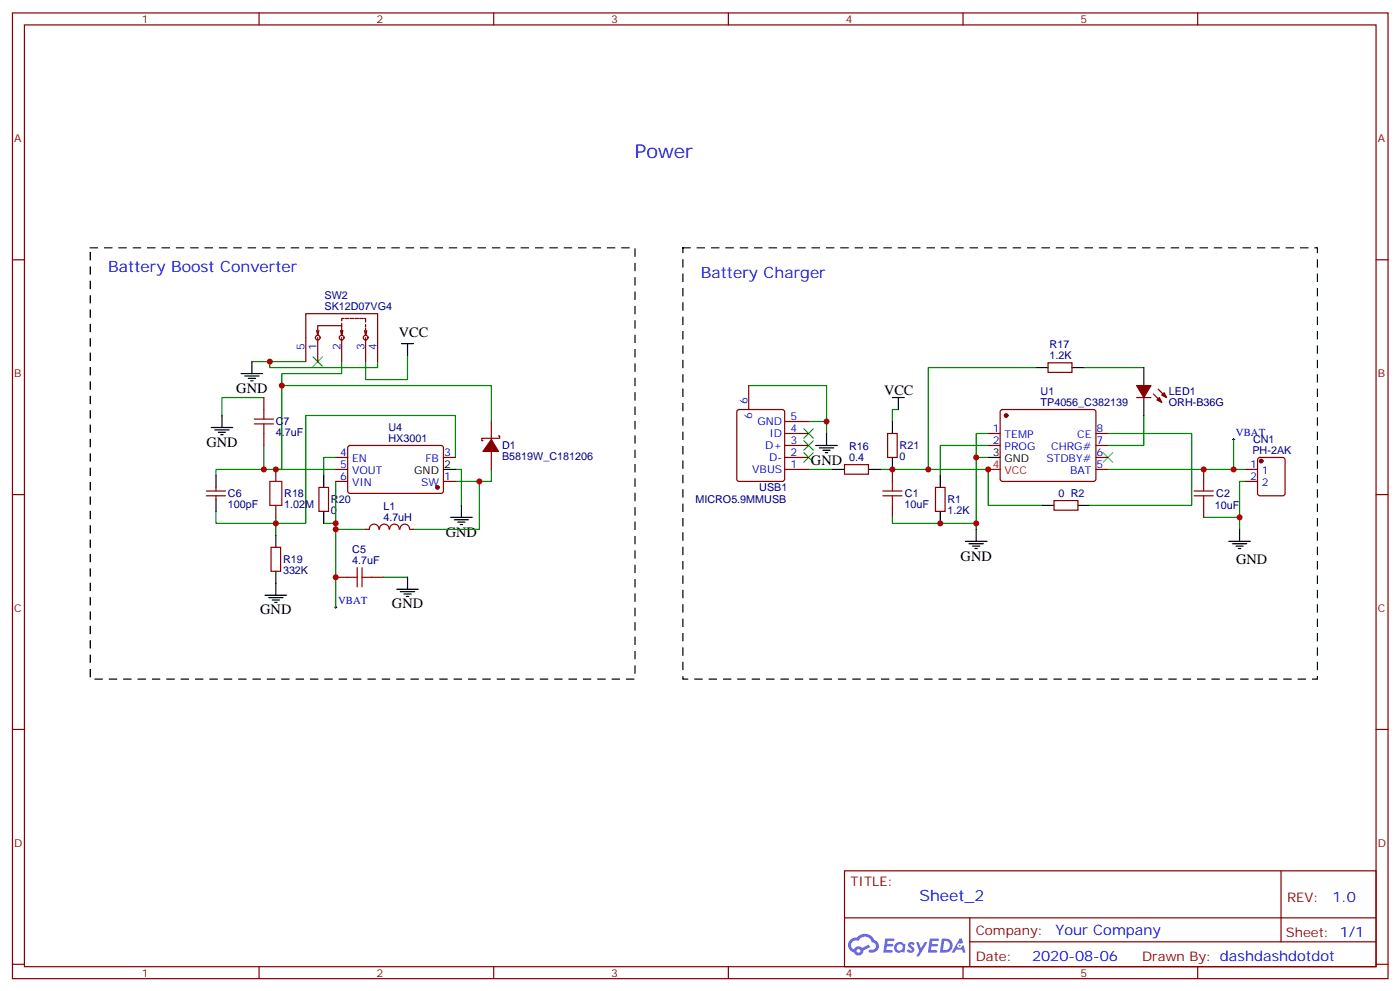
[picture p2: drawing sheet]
<svg xmlns="http://www.w3.org/2000/svg" width="413mm" height="292mm" viewBox="0 0 413 292" stroke-linecap="round" stroke-linejoin="round" font-family="sans-serif">
<g fill="none" stroke="#870000" stroke-width=".35">
<path d="M3.7 3.8h405.3v284.3h-405.3zM7.2 7.3h398.3v277.3h-398.3zM76.3 3.8v3.5M145.5 3.8v3.5M214.6 3.8v3.5M283.8 3.8v3.5M352.9 3.8v3.5M3.7 76.5h3.5M405.5 76.5h3.5M3.7 145.6h3.5M405.5 145.6h3.5M3.7 214.8h3.5"/>
<path d="M405.5 214.8h3.5M248.8 256.4h156.7v28.2h-156.7zM377.5 256.4v20.9M248.9 270.2h156.5M285.8 277.3h119.6M285.8 270.2v14.2M3.7 283.9h3.5M76.3 284.6v3.5M145.5 284.6v3.5M214.6 284.6v3.5M283.8 284.6v3.5M352.9 284.6v3.5"/>
<path d="M405.5 283.9h3.5"/>
</g>
<g fill="#5487ff">
<path d="M267.8 277.6a1.22 1.22 0 0 1 1.8 .2l-.4 .6a.47 .47 0 0 0-.4-.4 .47 .47 0 0 0-.5 .2l.2 .2a1.14 1.14 0 0 1 .8 1.8 1.14 1.14 0 0 1-2 0l-.2-.2 .5-.6 .7 .5a.29 .29 0 0 0 .4-.3 .29 .29 0 0 0-.3-.3 1.04 1.04 0 0 1-.6-1.7z"/>
<path d="M260.8 276.3h2.4l.3 .2-.1 .5-1.8 .1-.2 .8h1.6l.3 .4-.4 .4h-1.6l-.1 1.1h1.7l.2 .3-.2 .3-2.7 .1z"/>
<path d="M274 276.3h2.3l.4 .2-.2 .5-1.8 .1-.1 .8h1.5l.3 .4-.3 .4h-1.6l-.2 1.1h1.7l.2 .3-.2 .3-2.6 .1z"/>
<path d="M282.7 276.3h.7l.4 1.3-.6 .3a.69 .69 0 0 0-1.1 .3 .69 .69 0 0 0 .5 .9 .69 .69 0 0 0 .9-.6l.4-.2 .6 2.2h-.8l-.2-.9h-1.7l-.5 .9h-.9z"/>
<path d="M270 277.4h.7l.7 1.8 1.1-1.8h.8l-2.5 4.2h-.9l1-1.5z"/>
<path d="M277.5 276.3l-.6 4.2h1.4a2.11 2.11 0 0 0 2.4-2.1 2.11 2.11 0 0 0-2.5-2.1zM278.2 277.1a1.39 1.39 0 0 1 1.7 1.4 1.39 1.39 0 0 1-1.8 1.3h-.2z"/>
<path d="M263.8 277.9a1.54 1.54 0 0 0 0 2.2 1.54 1.54 0 0 0 2.1 .1l.6 .3 .3-2.3-.1-.3h-.5a1.49 1.49 0 0 0-2.4 0zM264.1 278.9a.95 .95 0 0 1 1.9 0 .95 .95 0 0 1-1.9 0z"/>
<path d="M250.6 276.7a2.18 2.18 0 0 0 1 3.7 1.44 1.44 0 0 0 1.7 .9 1.44 1.44 0 0 0 1.1-1.4l2-1.1-.4-.7-1.9 1a1.47 1.47 0 0 0-2.5 .4 1.39 1.39 0 0 1-.6-1.9 1.39 1.39 0 0 1 2-.5 2.12 2.12 0 0 1 2.1-1.3 2.12 2.12 0 0 1 1.9 1.7 1.14 1.14 0 0 1 1.1 1.4 1.14 1.14 0 0 1-1.6 .7 .43 .43 0 0 0-.6 .4 .43 .43 0 0 0 .4 .5 1.98 1.98 0 0 0 2.6-1.2 1.98 1.98 0 0 0-1.3-2.6 3.1 3.1 0 0 0-5.2-.6l-.9 .1zM252.4 280a.55 .55 0 0 1 1.1 0 .55 .55 0 0 1-1.1 0z"/>
<circle cx="282.8" cy="278.4" r=".26"/>
</g>
<g fill="none" stroke="#008700" stroke-width=".35">
<path d="M74.2 106.5h15.9M77.8 117.1h-12.4v5.2M79.5 106.5v1.7h31.8v-1.7M100.7 106.5v3.5h-17.7v3.5M120.1 104.7v7.1h-12.4v-5.3M220.6 113.5h23v10.6M305.3 108.2h-31.8v30M319.4 108.2h17.6M77.8 131.2v7M98.9 134.7h-3.5v5.3M98.9 138.2h-35.3v1.8M134.2 138.2h1.8v10.6"/>
<path d="M134.2 134.7v-12.4h-44.1v31.8h-26.5v-3.5M144.8 138.2v3.5h-3.5M144.8 124.1v-10.6h-61.8v24.7h-1.7M238.3 124.1h5.3v3.5M238.3 138.2h7M259.4 138.2h31.8v10.6h15.9M264.7 120.6h-1.7v3.5M287.7 134.7h3.5M291.2 131.2h-14.1v8.8M291.2 127.6h-3.5v28.3M326.5 127.6h24.7v21.2h-30M326.5 138.2h40.5"/>
<path d="M337 122.3v8.9h-10.5M363.5 129.4v8.8M81.3 152.3v5.3M95.4 154.1h3.5M98.9 155.9h8.8M98.9 141.7v37.1M134.2 141.7h7.1v14.2h-19.5M263 152.3v1.8h24.7M354.7 152.3h10.6M367 141.7h-1.7v14.2M113 170h7.1"/>
</g>
<g fill="none" stroke="#000" stroke-width=".35">
<path d="M71 110h6.4M72.1 110.7h4.2M73.2 111.4h2.1M73.9 112.1h.7M74.2 106.5v3.5M118.3 101.2h3.5M120.1 101.2v3.5M263 117.1h3.5M264.7 117.1v3.5M305.3 108.2h3.5M315.9 108.2h3.5M337 108.2v5.3"/>
<path d="M337 117.1v5.2M62.2 125.9h6.4M63.3 126.6h4.2M63.6 140v3.5M64.3 127.3h2.2M65.1 128h.7M65.4 122.3v3.6M95.4 140v3.5M130.7 138.2h3.5M240.4 131.2h6.3M241.4 131.9h4.3M242.5 132.6h2.1"/>
<path d="M243.2 133.3h.7M243.6 127.6v3.6M245.3 138.2h3.5M255.9 138.2h3.5M263 124.1v3.5M263 134.7v3.5M277.1 140v3.5M291.2 134.7h3.5M63.6 147v3.6M81.3 157.6v3.5M95.4 150.6v3.5M132.8 152.3h6.3"/>
<path d="M133.8 153h4.3M134.9 153.7h2.1M135.6 154.4h.7M136 148.8v3.5M277.1 150.6v3.5M284.5 159.4h6.3M287.7 155.9v3.5M307.1 148.8h3.5M317.6 148.8h3.6M362.1 159.4h6.3M365.3 155.9v3.5M78.1 175.3h6.4"/>
<path d="M79.2 176h4.2M80.2 176.7h2.1M80.9 177.4h.7M81.3 168.2v7.1M116.9 173.5h6.4M118 174.2h4.2M119 174.9h2.1M119.7 175.6h.7M120.1 170v3.5M285.5 160.1h4.3M286.6 160.8h2.1M287.3 161.5h.7"/>
<path d="M363.1 160.1h4.3M364.2 160.8h2.1M364.9 161.5h.7"/>
</g>
<path d="M92.2 105.1l2.8 2.8M95 105.1l-2.8 2.8M236.9 126.2l2.8 2.8M236.9 129.8l2.8 2.8M236.9 133.3l2.8 2.8M239.7 126.2l-2.8 2.8M239.7 129.8l-2.8 2.8M239.7 133.3l-2.8 2.8M325 133.3l2.9 2.8M327.9 133.3l-2.9 2.8" fill="none" stroke="#3c3" stroke-width=".35"/>
<g fill="none" stroke="#870000" stroke-width=".35">
<path d="M93.3 97.3l.3 1.4M93.6 99.4v7.1M94 97.3l-.4 1.4M100.3 97.3l.4 1.4M100.7 95.2v.7M100.7 99.4v7.1M101 97.3l-.3 1.4v-2.8h-7.1v2.8M101.4 93.8h-.7v.7M101.7 93.8h1.1M103.2 93.8h1M104.6 93.8h1M106 93.8h1"/>
<path d="M107.4 93.8h.3v1M107.4 97.3l.3 1.4M107.7 95.5v.7M107.7 96.6v.7M107.7 99.4v7.1M108.1 97.3l-.4 1.4v-1.1M77.8 117.1v3.5M90.1 106.5v-14.1h21.2v14.1M220.6 113.5v7.1M308.8 106.8h7.1v2.8h-7.1zM334.9 117.1h4.3M339.9 116l2.4 2.5"/>
<path d="M341.3 114.6l2.4 2.5M77.8 127.6v3.6M81.3 138.2v3.5M98.9 134.7h3.5M98.9 138.2h3.5M102.7 131.4l.5-.2h27l.5 .7-.1 12.9-.6 .5-27.1-.1-.5-.6v-12.7zM130.7 134.7h3.5M144.8 124.1v5.3M144.8 132.9v5.3M146.9 128.3h.3v.7h-5.2v.8h.3M217.3 120.8l.5-.2h12.7l.7 .4v20l-.5 .7h-12.9l-.6-.4-.1-20zM231.2 134.7h7.1"/>
<path d="M231.2 138.2h7.1M231.2 127.6h7.1M231.2 131.2h7.1M231.2 124.1h7.1M248.8 136.8h7.1v2.8h-7.1zM261.5 127.6h2.9v7.1h-2.9zM263 138.2v3.5M291.2 127.6h3.5M291.2 131.2h3.5M294.9 120.8l.5-.2h26.8l.5 .2 .2 .5v20l-.7 .4h-27.1l-.4-.7v-19.7zM322.9 134.7h3.6M322.9 138.2h3.6"/>
<path d="M322.9 127.6h3.6M322.9 131.2h3.6M354.7 138.2v3.5M367 138.2h3.6M370.8 134.9l.5-.2h6.7l.5 .2 .2 .5v9.9l-.3 .5-.4 .2h-6.7l-.5-.3-.2-.4v-9.9zM60.8 146h5.7M60.8 144.6h5.7M63.6 143.5v1.1M63.6 146v1M81.3 148.8v3.5M94 143.5h2.8v7.1h-2.8zM98.9 141.7h3.5"/>
<path d="M107.7 155.9h1.1M108.8 155.8a1.41 1.41 0 0 1 1.4-1.5 1.41 1.41 0 0 1 1.4 1.5M111.8 155.8a1.41 1.41 0 0 1 1.4-1.5 1.41 1.41 0 0 1 1.4 1.5M114.8 155.8a1.41 1.41 0 0 1 1.4-1.5 1.41 1.41 0 0 1 1.4 1.5M117.9 155.8a1.41 1.41 0 0 1 1.4-1.5 1.41 1.41 0 0 1 1.4 1.5M120.8 155.9h1M130.7 141.7h3.5M263 148.8v3.5M275.7 143.5h2.8v7.1h-2.8zM310.6 147.4h7v2.8h-7zM354.7 148.8v3.5M367 141.7h3.6"/>
<path d="M79.9 161.1h2.8v7.1h-2.8zM98.9 170h3.5M109.5 170h3.5"/>
<circle cx="93.6" cy="99.4" r=".71"/>
<circle cx="100.7" cy="99.4" r=".71"/>
<circle cx="107.7" cy="99.4" r=".71"/>
</g>
<g fill="none" stroke="#a10000" stroke-width=".35">
<path d="M74.9 123.4h5.7M74.9 124.8h5.7M77.8 120.6v2.8M77.8 124.8v2.8M79.5 141.7h3.5v7.1h-3.5zM260.1 146h5.7M260.1 144.6h5.7M263 141.7v2.9M263 146v2.8M351.9 146h5.6M351.9 144.6h5.6M354.7 141.7v2.9"/>
<path d="M354.7 146v2.8M102.4 170h2.9M105.3 167.1v5.7M106.7 170h2.8M106.7 167.1v5.7"/>
</g>
<g fill="#870000" stroke="#870000" stroke-width=".35">
<path d="M144.8 129.4l2.1 3.5h-4.6z"/>
<path d="M334.9 113.5h4.3l-2.2 3.6z"/>
<path d="M341.6 117.1l.7 1.4-1.4-.7z"/>
<path d="M342.3 116.3l.7-.7 .7 1.5z"/>
<circle cx="128.9" cy="143.5" r=".53"/>
<circle cx="371.6" cy="135.7" r=".53"/>
<circle cx="296.5" cy="122.3" r=".53"/>
</g>
<path d="M363.1 129.4h.8M363.5 129v.8M98.6 178.8h.7M98.9 178.4v.7" fill="none" stroke="#000" stroke-width=".29"/>
<path d="M291.2 138.2h3.5" fill="none" stroke="#f00" stroke-width=".35"/>
<path d="M26.6 73h160.5v127h-160.5zM201.2 73h187v127h-187z" fill="none" stroke="#000" stroke-width=".35" stroke-dasharray="2.1 2.1"/>
<g fill="#c00">
<circle cx="83" cy="113.5" r=".88"/>
<circle cx="98.9" cy="170" r=".88"/>
<circle cx="141.3" cy="141.7" r=".88"/>
<circle cx="81.3" cy="154.1" r=".88"/>
<circle cx="81.3" cy="138.2" r=".88"/>
<circle cx="98.9" cy="155.9" r=".88"/>
<circle cx="77.8" cy="138.2" r=".88"/>
<circle cx="98.9" cy="154.1" r=".88"/>
<circle cx="79.5" cy="106.5" r=".88"/>
<circle cx="363.5" cy="138.2" r=".88"/>
<circle cx="365.3" cy="152.3" r=".88"/>
<circle cx="354.7" cy="138.2" r=".88"/>
<circle cx="277.1" cy="154.1" r=".88"/>
<circle cx="263" cy="138.2" r=".88"/>
<circle cx="287.7" cy="154.1" r=".88"/>
<circle cx="287.7" cy="134.7" r=".88"/>
<circle cx="243.6" cy="124.1" r=".88"/>
<circle cx="273.5" cy="138.2" r=".88"/>
<circle cx="291.2" cy="138.2" r=".88"/>
</g>
<text font-size="5.6" fill="#00f" x="187.1" y="46.5">Power</text>
<g font-size="4.6" fill="#00f">
<text x="31.9" y="80">Battery Boost Converter</text>
<text x="206.5" y="81.8">Battery Charger</text>
<text x="270.9" y="265.4">Sheet_2</text>
</g>
<g font-size="4.2">
<text x="117.5" y="99.1">VCC</text>
<text x="69.6" y="115.6">GND</text>
<text x="260.5" y="116.3">VCC</text>
<text x="60.8" y="131.5">GND</text>
<text x="239" y="136.8">GND</text>
<text x="131.4" y="158">GND</text>
<text x="283.1" y="165">GND</text>
<text x="364.2" y="166.1">GND</text>
<text x="115.5" y="179.1">GND</text>
<text x="76.7" y="180.9">GND</text>
</g>
<g font-size="4.2" fill="#00f">
<text x="392.6" y="265.7">1.0</text>
<text x="311" y="275.2">Your Company</text>
<text x="304.1" y="283">2020-08-06</text>
</g>
<g font-size="3.9" fill="#800">
<text x="250.6" y="261">TITLE:</text>
<text x="379.2" y="265.7">REV:</text>
<text x="287.5" y="275.2">Company:</text>
<text x="378.9" y="275.8">Sheet: 1/1</text>
<text x="287.5" y="282.9">Date:</text>
<text x="336.6" y="282.9">Drawn By: dashdashdotdot</text>
</g>
<g font-size="3.2" fill="#800">
<text x="41.8" y="6.8">1</text>
<text x="110.9" y="6.8">2</text>
<text x="180.1" y="6.8">3</text>
<text x="249.2" y="6.8">4</text>
<text x="318.3" y="6.8">5</text>
<text x="4.2" y="41.9">A</text>
<text x="406" y="41.9">A</text>
<text x="4.2" y="111.1">B</text>
<text x="406" y="111.1">B</text>
<text x="4.2" y="180.2">C</text>
<text x="406" y="180.2">C</text>
<text x="4.2" y="249.3">D</text>
<text x="406" y="249.3">D</text>
<text x="41.8" y="287.6">1</text>
<text x="110.9" y="287.6">2</text>
<text x="180.1" y="287.6">3</text>
<text x="249.2" y="287.6">4</text>
<text x="318.3" y="287.6">5</text>
</g>
<g font-size="3.2" fill="#000080">
<text x="95.6" y="88.1">SW2</text>
<text x="95.6" y="91.3">SK12D07VG4</text>
<text x="309.3" y="105.8">1.2K</text>
<text x="309.3" y="102.6">R17</text>
<text x="306.6" y="119.5">TP4056_C382139</text>
<text x="306.6" y="116.3">U1</text>
<text x="344.5" y="119.6">ORH-B36G</text>
<text x="344.5" y="116.4">LED1</text>
<text x="81.3" y="125.3">C7</text>
<text x="81.3" y="128.4">4.7uF</text>
<text x="114.5" y="130.1">HX3001</text>
<text x="114.5" y="127">U4</text>
<text x="369.2" y="130.5">CN1</text>
<text x="148" y="135.5">B5819W_C181206</text>
<text x="148" y="132.3">D1</text>
<text x="250.2" y="135.7">0.4</text>
<text x="250.2" y="132.6">R16</text>
<text x="265.1" y="135.5">0</text>
<text x="265.1" y="132.3">R21</text>
<text x="369.1" y="133.6">PH-2AK</text>
<text x="67.2" y="149.6">100pF</text>
<text x="67.2" y="146.4">C6</text>
<text x="83.7" y="149.6">1.02M</text>
<text x="83.8" y="146.4">R18</text>
<text x="97.5" y="148.2">R20</text>
<text x="204.9" y="148.2">MICRO5.9MMUSB</text>
<text x="223.7" y="144.6">USB1</text>
<text x="266.5" y="149.6">10uF</text>
<text x="266.7" y="146.4">C1</text>
<text x="279.2" y="148.2">R1</text>
<text x="312" y="146.3">0 R2</text>
<text x="357.9" y="149.9">10uF</text>
<text x="358.4" y="146.4">C2</text>
<text x="97.5" y="151.4">0</text>
<text x="113" y="153.3">4.7uH</text>
<text x="113" y="150.1">L1</text>
<text x="279.2" y="151.4">1.2K</text>
<text x="83.4" y="165.9">R19</text>
<text x="103.8" y="166.1">4.7uF</text>
<text x="103.8" y="162.9">C5</text>
<text x="83.4" y="169">332K</text>
</g>
<g font-size="3.2" fill="#00f">
<text x="89.7" y="103.2" transform="rotate(-90 89.7 103.2)">5</text>
<text x="93.3" y="103.2" transform="rotate(-90 93.3 103.2)">1</text>
<text x="100.3" y="103.2" transform="rotate(-90 100.3 103.2)">2</text>
<text x="107.4" y="103.2" transform="rotate(-90 107.4 103.2)">3</text>
<text x="110.9" y="103.2" transform="rotate(-90 110.9 103.2)">4</text>
<text x="220.3" y="118.8" transform="rotate(-90 220.3 118.8)">6</text>
<text x="221.7" y="123.3" transform="rotate(-90 221.7 123.3)">6</text>
<text x="223.2" y="125.2">GND</text>
<text x="233" y="123.8">5</text>
<text x="226.7" y="128.7">ID</text>
<text x="233" y="130.8">3</text>
<text x="233" y="127.3">4</text>
<text x="292.5" y="127.3">1</text>
<text x="292.5" y="130.8">2</text>
<text x="296" y="129">TEMP</text>
<text x="317.4" y="129">CE</text>
<text x="323.1" y="130.8">7</text>
<text x="323.1" y="127.3">8</text>
<text x="364.2" y="128.5">VBAT</text>
<text x="100.3" y="134.3">4</text>
<text x="100.3" y="137.9">5</text>
<text x="103.8" y="136.1">EN</text>
<text x="125.4" y="136.1">FB</text>
<text x="130.8" y="134.3">3</text>
<text x="225.5" y="132.2">D+</text>
<text x="226.6" y="135.7">D-</text>
<text x="233" y="137.9">1</text>
<text x="233" y="134.3">2</text>
<text x="296" y="132.6">PROG</text>
<text x="308.3" y="136.1">STDBY#</text>
<text x="309.8" y="132.6">CHRG#</text>
<text x="323.1" y="137.9">5</text>
<text x="323.1" y="134.3">6</text>
<text x="368.4" y="137.9">1</text>
<text x="100.3" y="141.4">6</text>
<text x="103.8" y="139.6">VOUT</text>
<text x="103.8" y="143.2">VIN</text>
<text x="124.1" y="143.2">SW</text>
<text x="130.8" y="141.4">1</text>
<text x="221.7" y="139.3">VBUS</text>
<text x="315.3" y="139.6">BAT</text>
<text x="368.4" y="141.4">2</text>
<text x="371.9" y="139.6">1</text>
<text x="371.9" y="143.2">2</text>
<text x="99.6" y="177.9">VBAT</text>
</g>
<g font-size="3.2">
<text x="130.8" y="137.9">2</text>
<text x="292.5" y="134.3">3</text>
<text x="296" y="136.1">GND</text>
<text x="122.1" y="139.6">GND</text>
</g>
<g font-size="3.2" fill="#f00">
<text x="292.5" y="137.9">4</text>
<text x="296" y="139.6">VCC</text>
</g>
</svg>
